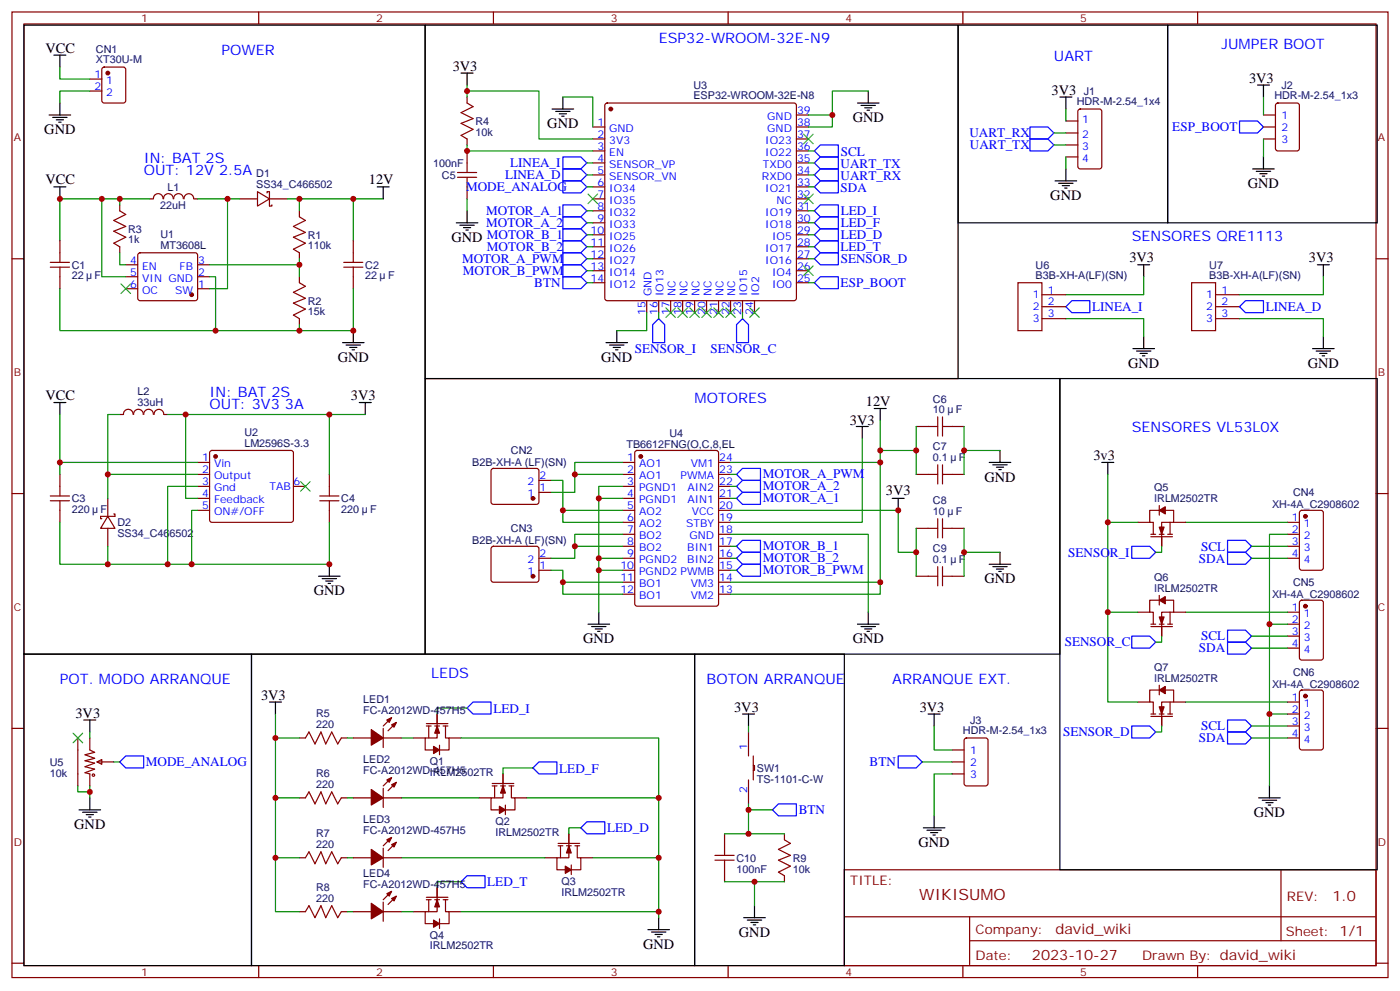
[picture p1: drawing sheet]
<svg xmlns="http://www.w3.org/2000/svg" width="412mm" height="292mm" viewBox="0 0 412 292" stroke-linecap="round" stroke-linejoin="round" font-family="sans-serif">
<g fill="none" stroke="#870000" stroke-width=".35">
<path d="M3.5 3.5h405.4v284.4h-405.4zM7.1 7.1h398.2v277.2h-398.2zM30.2 20l.5-.2h5.6l.7 .4v9.4l-.4 .7h-5.9l-.7-.4v-9.4zM76.2 3.5v3.6M145.3 3.5v3.6M214.5 3.5v3.6M283.6 3.5v3.6M352.8 3.5v3.6M26.5 23.3h3.5M26.5 26.8h3.5M137.6 28.6v1.7l1.7 1.1-3.5 1.8 3.5 1.7-3.5 1.4 3.5 1.8-3.5 1.8 1.8 1v1.8M174.6 37.4h3.6"/>
<path d="M178.4 30.5l.5-.2h55l.5 .2 .2 .5v56.8l-.2 .5-.5 .2h-55l-.5-.2-.2-.5v-56.8zM234.6 37.4h3.5M234.6 33.9h3.5M314 35.6h3.5M314 39.2h3.5M317.7 32.3l.5-.2h5.6l.7 .4 .1 16.5-.5 .7h-5.9l-.6-.4-.1-16.5zM372.2 37.4h3.5M372.2 33.9h3.5M375.9 30.5l.5-.2h5.7l.6 .5 .1 12.9-.5 .7h-5.9l-.6-.4-.1-13zM44.1 58.6h1.1M45.2 58.5a1.41 1.41 0 0 1 1.4-1.5 1.41 1.41 0 0 1 1.4 1.5M48.2 58.5a1.41 1.41 0 0 1 1.4-1.5 1.41 1.41 0 0 1 1.4 1.5"/>
<path d="M51.2 58.5a1.41 1.41 0 0 1 1.4-1.5 1.41 1.41 0 0 1 1.4 1.5M54.2 58.5a1.41 1.41 0 0 1 1.4-1.5 1.41 1.41 0 0 1 1.4 1.5M57.1 58.6h1.1M70.6 58.6h5.2M75.8 56.4l3.6 2.2-3.6 2.1zM78.7 56.8v-.4h.7v4.3h.7v-.4M79.4 58.6h5.3M134.8 52.2h5.6M134.8 50.8h5.6M137.6 44.4v6.4M137.6 52.2v6.4M174.6 58.6h3.6"/>
<path d="M174.6 40.9h3.6M174.6 44.4h3.6M174.6 48h3.6M174.6 51.5h3.6M174.6 55h3.6M234.6 58.6h3.5M234.6 40.9h3.5M234.6 44.4h3.5M234.6 48h3.5M234.6 51.5h3.5M234.6 55h3.5M314 42.7h3.5"/>
<path d="M314 46.2h3.5M372.2 40.9h3.5M3.5 76.2h3.6M14.8 78.7h5.7M14.8 77.3h5.7M17.6 70.9v6.4M17.6 78.7v6.3M35.3 60.3v1.8l1.7 1-3.5 1.8 3.5 1.8-3.5 1.4 3.5 1.7-3.5 1.8 1.8 1.1v1.7M37 78h3.6M40.8 74.6l.5-.2h16.2l.5 .2 .2 .5v12.7l-.2 .5-.5 .2h-16.2l-.5-.2-.2-.5v-12.7zM58.2 78h3.5M88.2 62.1v1.8l1.8 1-3.6 1.8 3.6 1.7-3.6 1.4 3.6 1.8-3.6 1.8 1.8 1v1.8"/>
<path d="M101.2 78.7h5.7M101.2 77.3h5.7M104.1 70.9v6.4M104.1 78.7v6.3M174.6 76.2h3.6M174.6 62.1h3.6M174.6 65.6h3.6M174.6 69.1h3.6M174.6 72.7h3.6M174.6 79.7h3.6M234.6 76.2h3.5M234.6 62.1h3.5"/>
<path d="M234.6 65.6h3.5M234.6 69.1h3.5M234.6 72.7h3.5M234.6 79.7h3.5M405.3 76.2h3.6M37 85h3.6M37 81.5h3.6M58.2 85h3.5M58.2 81.5h3.5M88.2 81.5v1.8l1.8 1-3.6 1.8 3.6 1.7-3.6 1.5 3.6 1.7-3.6 1.8 1.8 1v1.8M174.6 83.3h3.6M190.5 88.5v3.6"/>
<path d="M194 88.5v3.6M197.6 88.5v3.6M201.1 88.5v3.6M204.6 88.5v3.6M208.1 88.5v3.6M211.7 88.5v3.6M215.2 88.5v3.6M218.7 88.5v3.6M222.2 88.5v3.6M234.6 83.3h3.5M299.9 83.3h7v14.1h-7zM306.9 86.8h7.1"/>
<path d="M306.9 90.3h7.1M306.9 93.8h7.1M351 83.3h7.1v14.1h-7.1zM358.1 86.8h7M358.1 90.3h7M358.1 93.8h7M17.6 139.7v6.3M35.3 122.1h1M36.4 122a1.41 1.41 0 0 1 1.4-1.5 1.41 1.41 0 0 1 1.4 1.5M39.4 122a1.41 1.41 0 0 1 1.4-1.5 1.41 1.41 0 0 1 1.4 1.5M42.4 122a1.41 1.41 0 0 1 1.4-1.5 1.41 1.41 0 0 1 1.4 1.5M45.4 122a1.41 1.41 0 0 1 1.4-1.5 1.41 1.41 0 0 1 1.4 1.5"/>
<path d="M48.3 122.1h1.1M58.2 139.7h3.5M58.2 136.2h3.5M62 132.9l.4-.3h23.3l.5 .3 .2 .4v19.8l-.2 .5-.5 .2h-23.3l-.5-.2-.2-.5v-19.8zM97 139.7v6.3M144.9 138.1l.4-.2h12.7l.5 .2 .2 .5v9.5l-.7 .4h-12.9l-.5-.7v-9.2zM183.4 139.7h3.6M183.4 136.2h3.6M187.2 132.9l.5-.3h23.3l.6 .5 .1 44.7-.5 .7h-23.5l-.7-.5v-44.7zM211.7 139.7h3.5M211.7 136.2h3.5M269.9 139.7h6.3"/>
<path d="M269.9 125.6h6.3M276.2 122.8v5.6M276.2 136.9v5.6M277.6 139.7h6.4M277.6 122.8v5.6M277.6 136.9v5.6M277.6 125.6h6.4M3.5 145.3h3.6M14.8 147.5h5.7M14.8 146h5.7M17.6 147.5v6.3M31.7 152l2.2 3.6h-4.3z"/>
<path d="M31.7 146.8v5.2M31.7 155.6v5.3M33.5 151.3h.4v.7h-4.3v.8h.4M58.2 143.2h3.5M58.2 150.3h3.5M58.2 146.8h3.5M86.4 143.2h3.6M94.2 147.5h5.6M94.2 146h5.6M97 147.5v6.3M158.7 145h3.6M158.7 141.5h3.6"/>
<path d="M183.4 143.2h3.6M183.4 150.3h3.6M183.4 146.8h3.6M183.4 153.8h3.6M183.4 157.3h3.6M211.7 143.2h3.5M211.7 150.3h3.5M211.7 146.8h3.5M211.7 153.8h3.5M211.7 157.3h3.5M269.9 155.6h6.3M276.2 152.8v5.6"/>
<path d="M277.6 152.8v5.6M277.6 155.6h6.4M335.1 153.8h3.6M339 157.3h1.4M339 158h6.4M341.5 150.3h-2.8v3.5h1v3.5M341.5 148.9v2.8M341.5 157.3h1.4M343.3 150.3h2.4v3.5h-3.5v7.1M344 157.3h1.4M344.7 153.8v3.5M345.7 153.8h3.5"/>
<path d="M379.2 153.8h3.6M379.2 157.3h3.6M383 150.5l.5-.2h5.6l.7 .4v16.5l-.4 .7h-5.9l-.7-.4v-16.5zM405.3 145.3h3.6M144.9 161.1l.4-.2h12.7l.5 .2 .2 .5v9.4l-.7 .4h-12.9l-.5-.7v-9.1zM158.7 164.4h3.6M158.7 167.9h3.6M183.4 160.9h3.6M183.4 164.4h3.6M183.4 167.9h3.6M183.4 171.4h3.6M183.4 175h3.6"/>
<path d="M211.7 160.9h3.5M211.7 164.4h3.5M211.7 167.9h3.5M211.7 171.4h3.5M211.7 175h3.5M269.9 169.7h6.3M276.2 166.9v5.6M277.6 166.9v5.6M277.6 169.7h6.4M341.5 176.7h-2.8v3.6h1v3.5M341.5 175.3v2.9M343.3 176.7h2.4v3.6h-3.5v7"/>
<path d="M379.2 160.9h3.6M379.2 164.4h3.6M383 176.9l.5-.2h5.6l.7 .5v16.5l-.4 .6-5.9 .1-.7-.5v-16.5zM335.1 180.3h3.6M339 183.8h1.4M339 184.5h6.4M341.5 183.8h1.4M344 183.8h1.4M344.7 180.3v3.5M345.7 180.3h3.5M379.2 180.3h3.6M379.2 183.8h3.6"/>
<path d="M379.2 187.3h3.6M379.2 190.9h3.6M3.5 214.5h3.6M22.9 217.3v14.1M26.5 217.3v3.5l1.4 .7-2.9 .8 2.9 1-2.9 .7 2.9 .7-2.9 1.1 2.9 .7-2.9 1 1.5 .4v3.5M88.2 217.3h1.8l1-1.8 1.8 3.6 1.7-3.6 1.5 3.6 1.7-3.6 1.8 3.6 1-1.8h1.8M104.1 217.3h5.3M112.9 217.3h5.3M121.7 217.3h3.5M125.6 213.8h1.4M125.6 213.1h6.3M126.3 213.8v3.5"/>
<path d="M128.1 213.8h1.4M128.8 210.3v7h-3.6v3.5h2.5M129.5 219.4v2.9M130.5 213.8h1.4M131.2 213.8v3.5h1.1v3.5h-2.8M132.3 217.3h3.5M220.5 215.5v7.1M284.2 217.5l.5-.2h5.6l.7 .4v13l-.4 .7h-5.9l-.7-.4v-13zM335.1 206.7h3.6M339 210.3h1.4M339 211h6.4M341.5 203.2h-2.8v3.5h1v3.6"/>
<path d="M341.5 201.8v2.8M341.5 210.3h1.4M343.3 203.2h2.4v3.5h-3.5v7.1M344 210.3h1.4M344.7 206.7v3.6M345.7 206.7h3.5M379.2 206.7h3.6M379.2 210.3h3.6M379.2 213.8h3.6M379.2 217.3h3.6M383 203.4l.5-.2h5.6l.7 .4v16.5l-.4 .7h-5.9l-.7-.4v-16.5zM405.3 214.5h3.6"/>
<path d="M28.6 224.4l1.4-.7v1.4zM28.6 224.4h4.9M88.2 235h1.8l1-1.8 1.8 3.5 1.7-3.5 1.5 3.5 1.7-3.5 1.8 3.5 1-1.7h1.8M104.1 235h5.3M112.9 235h5.3M141.1 235h3.5M145 230.7h6.3M145 231.4h1.4M145.7 231.4v3.6M147.5 231.4h1.4M148.2 227.9v7.1h-3.6v3.5h2.5M148.9 237.1v2.8"/>
<path d="M149.9 231.4h1.4M150.6 231.4v3.6h1.1v3.5h-2.8M151.7 235h3.5M220.5 229.7v7M221.9 225.4h.3v1.4h-.3M221.9 222.6v7.1M280.5 224.4h3.5M280.5 227.9h3.5M280.5 220.8h3.5M88.2 252.6h1.8l1-1.8 1.8 3.6 1.7-3.6 1.5 3.6 1.7-3.6 1.8 3.6 1-1.8h1.8M104.1 252.6h5.3M112.9 252.6h5.3"/>
<path d="M160.5 252.6h3.5M164.4 248.4h6.3M164.4 249.1h1.4M165.1 249.1v3.5M166.9 249.1h1.4M167.6 245.5v7.1h-3.6v3.5h2.5M168.3 254.7v2.8M169.3 249.1h1.4M170 249.1v3.5h1.1v3.5h-2.8M171.1 252.6h3.5M210.6 253.3h5.7M210.6 251.9h5.7"/>
<path d="M213.4 245.5v6.4M213.4 253.3v6.3M231.1 245.5v1.8l1.7 1.1-3.5 1.7 3.5 1.8-3.5 1.4 3.5 1.8-3.5 1.7 1.8 1.1v1.7M248.7 256.1h156.6v28.2h-156.6zM377.3 256.1v20.9M88.2 268.5h1.8l1-1.8 1.8 3.5 1.7-3.5 1.5 3.5 1.7-3.5 1.8 3.5 1-1.7h1.8M104.1 268.5h5.3M112.9 268.5h5.3M121.7 268.5h3.5M125.6 264.2h6.3M125.6 264.9h1.4M126.3 264.9v3.6"/>
<path d="M128.1 264.9h1.4M128.8 261.4v7.1h-3.6v3.5h2.5M129.5 270.6v2.8M130.5 264.9h1.4M131.2 264.9v3.6h1.1v3.5h-2.8M132.3 268.5h3.5M248.7 270h156.5M285.6 277h119.6M285.6 270v14.1M3.5 283.6h3.6M76.2 284.3v3.6M145.3 284.3v3.6"/>
<path d="M214.5 284.3v3.6M283.6 284.3v3.6M352.8 284.3v3.6M405.3 283.6h3.6"/>
<circle cx="27.5" cy="228.2" r=".35"/>
</g>
<g fill="#870000" stroke="#870000" stroke-width=".35">
<path d="M128.8 213.8l.7 2.1h-1.4z"/>
<path d="M127.7 219.8l1.8 1-1.8 1.1z"/>
<path d="M148.2 231.4l.7 2.1h-1.4z"/>
<path d="M147.1 237.4l1.8 1.1-1.8 1z"/>
<path d="M167.6 249.1l.7 2.1h-1.4z"/>
<path d="M166.5 255.1l1.8 1-1.8 1.1z"/>
<path d="M128.8 264.9l.7 2.2h-1.4z"/>
<path d="M127.7 270.9l1.8 1.1-1.8 1.1z"/>
<path d="M109.4 214.8l3.5 2.5-3.5 2.1z"/>
<path d="M112.9 214.5v5.6z"/>
<path d="M114.3 212.4l-1.4 1.4z"/>
<path d="M114.3 215.2l1.4-1.4z"/>
<path d="M113.9 212l1.5-.7-.7 1.4z"/>
<path d="M115.4 213.4l1.4-.7-.7 1.4z"/>
<path d="M109.4 232.5l3.5 2.5-3.5 2.1z"/>
<path d="M112.9 232.1v5.7z"/>
<path d="M112.9 231.4l1.4-1.4z"/>
<path d="M114.3 232.8l1.4-1.4z"/>
<path d="M113.9 229.7l1.5-.7-.7 1.4z"/>
<path d="M115.4 231.1l1.4-.7-.7 1.4z"/>
<path d="M109.4 250.1l3.5 2.5-3.5 2.1z"/>
<path d="M112.9 249.8v5.6z"/>
<path d="M112.9 249.1l1.4-1.4z"/>
<path d="M114.3 250.5l1.4-1.4z"/>
<path d="M113.9 247.3l1.5-.7-.7 1.4z"/>
<path d="M115.4 248.7l1.4-.7-.7 1.4z"/>
<path d="M109.4 266l3.5 2.5-3.5 2.1z"/>
<path d="M112.9 265.6v5.7z"/>
<path d="M112.9 264.9l1.4-1.4z"/>
<path d="M114.3 266.3l1.4-1.4z"/>
<path d="M113.9 263.2l1.5-.7-.7 1.4z"/>
<path d="M115.4 264.6l1.4-.7-.7 1.4z"/>
<path d="M341.5 155.2h1.4l-.7 2.1z"/>
<path d="M341.5 150.3l1.8-1.1v2.1z"/>
<path d="M341.5 181.7h1.4l-.7 2.1z"/>
<path d="M341.5 176.7l1.8-1v2.1z"/>
<path d="M341.5 208.1h1.4l-.7 2.2z"/>
<path d="M341.5 203.2l1.8-1.1v2.2z"/>
<circle cx="56.4" cy="86.8" r=".53"/>
<circle cx="31.7" cy="21.5" r=".53"/>
<circle cx="63.5" cy="134.4" r=".53"/>
<circle cx="179.9" cy="32.1" r=".53"/>
<circle cx="188.7" cy="134.4" r=".53"/>
<circle cx="157" cy="169.7" r=".53"/>
<circle cx="384.5" cy="152" r=".53"/>
<circle cx="384.5" cy="178.5" r=".53"/>
<circle cx="384.5" cy="205" r=".53"/>
<circle cx="157" cy="146.8" r=".53"/>
</g>
<g fill="none" stroke="#000" stroke-width=".35">
<path d="M7.1 7.4h118.1v185.2h-118.1zM15.9 16.2h3.5M17.6 16.2v3.6M125.2 7.4h157v104.1h-157zM282.2 7.4h61.8v58.2h-61.8zM344 7.4h61.7v58.2h-61.7zM14.5 33.9h6.3M15.5 34.6h4.3M16.6 35.3h2.1M17.3 36h.7M17.6 30.3v3.6M135.8 21.5h3.5"/>
<path d="M137.6 21.5v3.5M162.6 32.1h6.4M163.7 32.8h4.2M164.7 33.5h2.2M165.5 34.2h.7M165.8 28.6v3.5M252.6 30.3h6.3M253.6 31h4.3M254.7 31.8h2.1M255.4 32.5h.7M255.8 26.8v3.5M312.2 28.6h3.5"/>
<path d="M314 28.6v3.5M370.4 25h3.5M372.2 25v3.6M15.9 55h3.5M17.6 55v3.6M111.1 55h3.6M112.9 55v3.6M310.8 53.3h6.3M311.9 54h4.2M312.9 54.7h2.1M313.6 55.4h.7M314 49.7v3.6"/>
<path d="M369 49.7h6.4M370.1 50.4h4.2M371.1 51.2h2.1M371.8 51.9h.7M372.2 46.2v3.5M134.4 65.6h6.4M135.5 66.3h4.2M136.5 67h2.1M137.2 67.7h.7M137.6 62.1v3.5M335.1 78h3.6M336.9 78v3.5"/>
<path d="M388.1 78h3.5M389.8 78v3.5M104.1 97.4v3.5M181.7 97.4v3.5M336.9 99.1v3.6M389.8 99.1v3.6M15.9 118.5h3.5M17.6 118.5v3.6M100.9 100.9h6.3M102 101.6h4.2M103 102.3h2.1M103.7 103h.7"/>
<path d="M105.8 118.5h3.6M107.6 118.5v3.6M125.2 111.5h187v81.1h-187zM178.5 100.9h6.4M179.6 101.6h4.2M180.6 102.3h2.1M181.3 103h.7M312.2 111.5h93.5v144.6h-93.5zM333.7 102.7h6.4M334.8 103.4h4.2M335.8 104.1h2.2M336.5 104.8h.8"/>
<path d="M386.6 102.7h6.4M387.7 103.4h4.2M388.8 104.1h2.1M389.5 104.8h.7M252.2 125.6h3.6M254 125.6v3.5M257.5 120.3h3.6M259.3 120.3v3.5M291.4 136.2h6.3M292.5 136.9h4.2M293.5 137.6h2.1M294.2 138.3h.7"/>
<path d="M294.6 132.6v3.6M324.6 136.2h3.5M326.3 136.2v3.5M262.8 146.8h3.5M264.6 146.8v3.5M93.8 169.7h6.4M94.9 170.4h4.2M96 171.1h2.1M96.7 171.8h.7M97 166.2v3.5M291.4 166.2h6.3M292.5 166.9h4.2"/>
<path d="M293.5 167.6h2.1M294.2 168.3h.7M294.6 162.6v3.6M7.1 192.6h67v91.7h-67zM74.1 192.6h130.5v91.7h-130.5zM173.2 183.8h6.4M174.3 184.5h4.2M175.3 185.2h2.1M176 185.9h.7M176.4 180.3v3.5M204.6 192.6h44.1v91.7h-44.1zM252.6 183.8h6.3"/>
<path d="M253.6 184.5h4.3M254.7 185.2h2.1M255.4 185.9h.7M255.8 180.3v3.5M24.7 212h3.5M26.5 212v3.5M79.4 206.7h3.5M81.1 206.7v3.6M218.7 210.3h3.5M220.5 210.3v3.5M273.4 210.3h3.5M275.2 210.3v3.5"/>
<path d="M23.3 238.5h6.3M24.3 239.2h4.3M25.4 239.9h2.1M26.5 235v3.5M370.8 235h6.3M371.8 235.7h4.3M372.9 236.4h2.1M373.6 237.1h.7M373.9 231.4v3.6M26.1 240.6h.7M272 243.8h6.3M273 244.5h4.3"/>
<path d="M274.1 245.2h2.1M274.8 245.9h.7M275.2 240.2v3.6M190.9 273.8h6.3M191.9 274.5h4.2M193 275.2h2.1M193.7 275.9h.7M194 270.2v3.6M219.1 270.2h6.3M220.1 270.9h4.3M221.2 271.6h2.1M221.9 272.3h.7"/>
<path d="M222.2 266.7v3.5"/>
</g>
<g fill="none" stroke="#008700" stroke-width=".35">
<path d="M17.6 19.8v3.5h8.9M26.5 26.8h-8.9v3.5M137.6 26.8h21.1v14.1h15.9M137.6 25v3.6M165.8 28.6h8.8v8.8M245.2 33.9v3.5h-7.1M255.8 26.8h-10.6v7.1h-7.1M310.4 39.2h3.6M314 32.1v3.5M372.2 28.6v5.3M30 58.6v22.9h7M35.3 58.6v1.7"/>
<path d="M44.1 58.6h-26.5v12.3M58.2 58.6h12.4M67 58.6v26.4h-5.3M84.7 58.6h28.2M88.2 58.6v3.5M104.1 58.6v12.3M137.6 42.7v1.7h37M137.6 58.6v3.5M172.9 48h1.7M172.9 51.5h1.7M172.9 55h1.7M238.1 44.4h1.8"/>
<path d="M238.1 48h1.8M238.1 51.5h1.8M238.1 55h1.8M310.4 42.7h3.6M314 46.2v3.5M372.2 40.9v5.3M35.3 74.4v3.6h1.7M61.7 78h26.5M88.2 76.2v5.3M172.9 62.1h1.7M172.9 65.6h1.7M172.9 69.1h1.7"/>
<path d="M172.9 72.7h1.7M172.9 76.2h1.7M172.9 79.7h1.7M238.1 62.1h1.8M238.1 65.6h1.8M238.1 69.1h1.8M238.1 72.7h1.8M238.1 76.2h1.8M17.6 85v12.4h86.5v-12.4M61.7 81.5h1.8v15.9M88.2 95.6v1.8M172.9 83.3h1.7"/>
<path d="M190.5 92.1v5.3h-8.8M194 92.1v1.7M218.7 92.1v1.7M238.1 83.3h1.8M314 93.8h22.9v5.3M336.9 81.5v5.3h-22.9M365.1 93.8h24.7v5.3M389.8 81.5v5.3h-24.7M17.6 122.1v17.6M17.6 136.2h40.6M35.3 122.1h-3.6v17.6M49.4 122.1h58.2"/>
<path d="M54.7 122.1v24.7h3.5M58.2 139.7h-26.5v7.1M97 122.1v17.6M169.3 139.7h14.1M183.4 136.2h-14.1v8.8h-7M215.2 136.2h44.1M215.2 139.7h1.8M254 129.1v24.7h-38.8M259.3 123.8v51.2h-44.1M259.3 132.6h10.6M269.9 125.6v14.1M284 125.6v14.1"/>
<path d="M284 132.6h10.6M326.3 139.7v67h8.8M17.6 153.8v12.4h79.4v-12.4M58.2 150.3h-1.8v15.9M58.2 143.2h-8.8v23M162.3 141.5h3.5v12.3h17.6M165.8 150.3h17.6M176.4 146.8h7M183.4 143.2h-7v37.1M183.4 157.3h-14.1v7.1h-7M215.2 157.3h40.6v23M215.2 150.3h49.4v12.3h5.3"/>
<path d="M215.2 146.8h1.8M215.2 143.2h1.8M269.9 155.6v14.1M284 155.6v14.1M326.3 153.8h8.8M349.2 153.8h30M379.2 157.3h-5.3v74.1M31.7 160.9v5.3M162.3 167.9h3.5v7.1h17.6M165.8 171.4h17.6M169.3 160.9h14.1M176.4 167.9h7"/>
<path d="M176.4 164.4h7M215.2 167.9h1.8M215.2 164.4h1.8M215.2 171.4h44.1M215.2 160.9h1.8M284 162.6h10.6M342.2 160.9v1.7h-1.8M368.7 164.4h10.5M368.7 160.9h10.5M326.3 180.3h8.8M342.2 187.3v1.8h-1.8M349.2 180.3h30"/>
<path d="M368.7 187.3h10.5M368.7 190.9h10.5M373.9 183.8h5.3M26.5 215.5v1.8M81.1 210.3v42.3h7.1M81.1 217.3h7.1M102.3 217.3h1.8M118.2 217.3h3.5M135.8 217.3h58.2v52.9M137.6 208.5h-8.8v1.8M220.5 213.8v1.7M275.2 213.8v7h5.3"/>
<path d="M342.2 213.8v1.7h-1.8M349.2 206.7h30M368.7 217.3h10.5M368.7 213.8h10.5M373.9 210.3h5.3M22.9 231.4v1.8h3.6M26.5 231.4v3.6M33.5 224.4h1.8M81.1 235h7.1M102.3 235h1.8M118.2 235h22.9M155.2 235h38.8"/>
<path d="M157 226.1h-8.8v1.8M220.5 236.7v8.8h-7.1M220.5 238.5h7M271.6 224.4h8.9M280.5 227.9h-5.3v12.3M81.1 252.6v15.9h7.1M102.3 252.6h1.8M118.2 252.6h42.3M135.8 259.6h-7v1.8M171.1 243.8h-3.5v1.7M174.6 252.6h19.4M213.4 259.6h8.8"/>
<path d="M220.5 245.5h10.6M231.1 259.6h-8.9v7.1M102.3 268.5h1.8M118.2 268.5h3.5M135.8 268.5h58.2"/>
</g>
<g fill="none" stroke="#3c3" stroke-width=".35">
<path d="M236.7 39.5l2.8 2.8M239.5 39.5l-2.8 2.8M173.2 57.1l2.8 2.9M176 57.1l-2.8 2.9M236.7 57.1l2.8 2.9M239.5 57.1l-2.8 2.9M236.7 78.3l2.8 2.8M239.5 78.3l-2.8 2.8M35.6 83.6l2.9 2.8M38.5 83.6l-2.9 2.8M196.1 90.7l2.9 2.8M199 90.7l-2.9 2.8"/>
<path d="M199.7 90.7l2.8 2.8M202.5 90.7l-2.8 2.8M203.2 90.7l2.8 2.8M206 90.7l-2.8 2.8M206.7 90.7l2.8 2.8M209.5 90.7l-2.8 2.8M210.3 90.7l2.8 2.8M213.1 90.7l-2.8 2.8M213.8 90.7l2.8 2.8M216.6 90.7l-2.8 2.8M220.8 90.7l2.9 2.8M223.7 90.7l-2.9 2.8"/>
<path d="M88.5 141.8l2.9 2.8M91.4 141.8l-2.9 2.8M21.5 215.9l2.8 2.8M24.3 215.9l-2.8 2.8"/>
</g>
<g fill="none" stroke="#00f" stroke-width=".35">
<path d="M303.4 37.4h5.3l1.7 1.8-1.7 1.7h-5.3zM365.1 35.6h5.3l1.8 1.8-1.8 1.8h-5.3zM165.8 46.2h5.3l1.8 1.8-1.8 1.7h-5.3zM165.8 49.7h5.3l1.8 1.8-1.8 1.8h-5.3zM165.8 53.3h5.3l1.8 1.7-1.8 1.8h-5.3zM239.9 48l1.8-1.8h5.2v3.5h-5.2zM239.9 51.5l1.8-1.8h5.2v3.6h-5.2zM239.9 55l1.8-1.7h5.2v3.5h-5.2zM239.9 44.4l1.8-1.7h5.2v3.5h-5.2zM303.4 40.9h5.3l1.7 1.8-1.7 1.7h-5.3zM165.8 60.3h5.3l1.8 1.8-1.8 1.8h-5.3zM165.8 63.9h5.3l1.8 1.7-1.8 1.8h-5.3z"/>
<path d="M165.8 67.4h5.3l1.8 1.7-1.8 1.8h-5.3zM165.8 70.9h5.3l1.8 1.8-1.8 1.7h-5.3zM165.8 74.4h5.3l1.8 1.8-1.8 1.8h-5.3zM165.8 78h5.3l1.8 1.7-1.8 1.8h-5.3zM239.9 62.1l1.8-1.8h5.2v3.6h-5.2zM239.9 65.6l1.8-1.7h5.2v3.5h-5.2zM239.9 69.1l1.8-1.7h5.2v3.5h-5.2zM239.9 76.2l1.8-1.8h5.2v3.6h-5.2zM241.7 70.9h5.2v3.5h-5.2l-1.8-1.7zM165.8 81.5h5.3l1.8 1.8-1.8 1.7h-5.3zM192.3 95.6l1.7-1.8 1.8 1.8v5.3h-3.5zM218.7 93.8l1.8 1.8v5.3h-3.5v-5.3z"/>
<path d="M239.9 83.3l1.8-1.8h5.2v3.5h-5.2zM314 90.3l1.7-1.8h5.3v3.6h-5.3zM365.1 90.3l1.8-1.8h5.3v3.6h-5.3zM217 139.7l1.7-1.8h5.3v3.6h-5.3zM217 143.2l1.7-1.7h5.3v3.5h-5.3zM217 146.8l1.7-1.8h5.3v3.5h-5.3zM361.6 159.1h5.3l1.8 1.8-1.8 1.7h-5.3zM217 167.9l1.7-1.7h5.3v3.5h-5.3zM217 160.9l1.7-1.8h5.3v3.5h-5.3zM217 164.4l1.7-1.8h5.3v3.6h-5.3zM333.4 160.9h5.3l1.7 1.7-1.7 1.8h-5.3zM361.6 162.6h5.3l1.8 1.8-1.8 1.8h-5.3z"/>
<path d="M333.4 187.3h5.3l1.7 1.8-1.7 1.8h-5.3zM361.6 189.1h5.3l1.8 1.8-1.8 1.7h-5.3zM361.6 185.6h5.3l1.8 1.7-1.8 1.8h-5.3zM137.6 208.5l1.7-1.8h5.3v3.6h-5.3zM333.4 213.8h5.3l1.7 1.7-1.7 1.8h-5.3zM361.6 215.5h5.3l1.8 1.8-1.8 1.8h-5.3zM361.6 212h5.3l1.8 1.8-1.8 1.7h-5.3zM35.3 224.4l1.7-1.8h5.3v3.5h-5.3zM157 226.1l1.7-1.7h5.3v3.5h-5.3zM227.5 238.5l1.8-1.8h5.3v3.5h-5.3zM264.6 222.6h5.3l1.7 1.8-1.7 1.7h-5.3zM137.6 257.9h5.3v3.5h-5.3l-1.8-1.8z"/>
<path d="M171.1 243.8l1.8-1.8h5.3v3.5h-5.3z"/>
</g>
<g fill="#c00">
<circle cx="17.6" cy="58.6" r=".88"/>
<circle cx="88.2" cy="58.6" r=".88"/>
<circle cx="104.1" cy="58.6" r=".88"/>
<circle cx="67" cy="58.6" r=".88"/>
<circle cx="35.3" cy="58.6" r=".88"/>
<circle cx="30" cy="58.6" r=".88"/>
<circle cx="63.5" cy="97.4" r=".88"/>
<circle cx="88.2" cy="78" r=".88"/>
<circle cx="88.2" cy="97.4" r=".88"/>
<circle cx="56.4" cy="166.2" r=".88"/>
<circle cx="49.4" cy="166.2" r=".88"/>
<circle cx="31.8" cy="166.2" r=".88"/>
<circle cx="31.8" cy="139.7" r=".88"/>
<circle cx="104.1" cy="97.4" r=".88"/>
<circle cx="17.6" cy="136.2" r=".88"/>
<circle cx="97" cy="166.2" r=".88"/>
<circle cx="54.7" cy="122.1" r=".88"/>
<circle cx="97" cy="122.1" r=".88"/>
<circle cx="137.6" cy="44.4" r=".88"/>
<circle cx="137.6" cy="26.8" r=".88"/>
<circle cx="245.2" cy="33.9" r=".88"/>
<circle cx="176.4" cy="167.9" r=".88"/>
<circle cx="176.4" cy="164.4" r=".88"/>
<circle cx="176.4" cy="146.8" r=".88"/>
<circle cx="259.3" cy="171.4" r=".88"/>
<circle cx="259.3" cy="136.2" r=".88"/>
<circle cx="259.3" cy="132.6" r=".88"/>
<circle cx="269.9" cy="132.6" r=".88"/>
<circle cx="284" cy="132.6" r=".88"/>
<circle cx="284" cy="162.6" r=".88"/>
<circle cx="269.9" cy="162.6" r=".88"/>
<circle cx="264.6" cy="150.3" r=".88"/>
<circle cx="169.3" cy="139.7" r=".88"/>
<circle cx="169.3" cy="160.9" r=".88"/>
<circle cx="165.8" cy="171.4" r=".88"/>
<circle cx="373.9" cy="183.8" r=".88"/>
<circle cx="373.9" cy="210.3" r=".88"/>
<circle cx="26.5" cy="233.2" r=".88"/>
<circle cx="81.1" cy="234.9" r=".88"/>
<circle cx="81.1" cy="217.3" r=".88"/>
<circle cx="81.1" cy="252.6" r=".88"/>
<circle cx="194" cy="268.5" r=".88"/>
<circle cx="194" cy="234.9" r=".88"/>
<circle cx="194" cy="252.6" r=".88"/>
<circle cx="220.5" cy="245.5" r=".88"/>
<circle cx="222.3" cy="259.6" r=".88"/>
<circle cx="220.5" cy="238.5" r=".88"/>
<circle cx="165.8" cy="150.3" r=".88"/>
<circle cx="326.3" cy="180.3" r=".88"/>
<circle cx="326.3" cy="153.8" r=".88"/>
</g>
<text font-size="4.6" fill="#800" x="270.8" y="265.1">WIKISUMO</text>
<g font-size="4.2">
<text x="13.4" y="15.5">VCC</text>
<text x="133.3" y="20.8">3V3</text>
<text x="309.7" y="27.9">3V3</text>
<text x="367.9" y="24.3">3V3</text>
<text x="251.2" y="36">GND</text>
<text x="13.1" y="39.5">GND</text>
<text x="161.2" y="37.7">GND</text>
<text x="13.4" y="54.3">VCC</text>
<text x="108.7" y="54.3">12V</text>
<text x="309.4" y="58.9">GND</text>
<text x="367.6" y="55.4">GND</text>
<text x="133" y="71.3">GND MOTOR_B_1</text>
<text x="332.7" y="77.3">3V3</text>
<text x="385.6" y="77.3">3V3</text>
<text x="99.5" y="106.5">GND</text>
<text x="177.1" y="106.5">GND</text>
<text x="332.3" y="108.3">GND</text>
<text x="385.2" y="108.3">GND</text>
<text x="13.4" y="117.8">VCC</text>
<text x="103.4" y="117.8">3V3</text>
<text x="255.1" y="119.6">12V</text>
<text x="250.4" y="125.2">3V3</text>
<text x="322.1" y="135.5">3v3</text>
<text x="290" y="141.8">GND</text>
<text x="260.9" y="145.7">3V3</text>
<text x="290" y="171.8">GND</text>
<text x="92.4" y="175.3">GND</text>
<text x="171.8" y="189.4">GND</text>
<text x="251.2" y="189.4">GND</text>
<text x="76.9" y="206">3V3</text>
<text x="216.3" y="209.6">3V3</text>
<text x="270.9" y="209.6">3V3</text>
<text x="22.2" y="211.3">3V3</text>
<text x="21.9" y="244.1">GND</text>
<text x="369.4" y="240.6">GND</text>
<text x="270.6" y="249.4">GND</text>
<text x="217.7" y="275.9">GND</text>
<text x="189.4" y="279.4">GND</text>
</g>
<g font-size="4.2" fill="#00f">
<text x="65.3" y="16.2">POWER</text>
<text x="194" y="12.7">ESP32-WROOM-32E-N9</text>
<text x="310.4" y="18">UART</text>
<text x="359.8" y="14.5">JUMPER BOOT</text>
<text x="42.3" y="48">IN: BAT 2S</text>
<text x="42.3" y="51.5">OUT: 12V 2.5A</text>
<text x="333.4" y="70.9">SENSORES QRE1113</text>
<text x="61.7" y="116.8">IN: BAT 2S</text>
<text x="204.6" y="118.5">MOTORES</text>
<text x="61.7" y="120.3">OUT: 3V3 3A</text>
<text x="333.4" y="127.4">SENSORES VL53L0X</text>
<text x="17.6" y="201.4">POT. MODO ARRANQUE</text>
<text x="127" y="199.7">LEDS</text>
<text x="208.1" y="201.4">BOTON ARRANQUE</text>
<text x="262.8" y="201.4">ARRANQUE EXT.</text>
</g>
<g font-size="4.2" fill="#800">
<text x="392.5" y="265.4">1.0</text>
<text x="310.9" y="274.9">david_wiki</text>
<text x="304" y="282.7">2023-10-27</text>
</g>
<g font-size="3.9" fill="#00f">
<text x="285.6" y="40.4">UART_RX</text>
<text x="345.3" y="38.7">ESP_BOOT</text>
<text x="247.6" y="45.8">SCL</text>
<text x="285.7" y="43.8">UART_TX</text>
<text x="148.8" y="52.8">LINEA_D</text>
<text x="150.3" y="49.2">LINEA_I</text>
<text x="247.6" y="52.9">UART_RX</text>
<text x="247.6" y="49.3">UART_TX</text>
<text x="137.3" y="56.3">MODE_ANALOG</text>
<text x="247.6" y="56.4">SDA</text>
<text x="143.2" y="63.3">MOTOR_A_1</text>
<text x="247.6" y="63.4">LED_I</text>
<text x="143.2" y="66.9">MOTOR_A_2</text>
<text x="247.6" y="67">LED_F</text>
<text x="247.6" y="70.5">LED_D</text>
<text x="136.1" y="77.5">MOTOR_A_PWM</text>
<text x="143.4" y="73.9">MOTOR_B_2</text>
<text x="247.6" y="74">LED_T</text>
<text x="247.6" y="77.6">SENSOR_D</text>
<text x="136.3" y="81">MOTOR_B_PWM</text>
<text x="157.4" y="84.5">BTN</text>
<text x="247.6" y="84.5">ESP_BOOT</text>
<text x="321.7" y="91.7">LINEA_I</text>
<text x="372.9" y="91.7">LINEA_D</text>
<text x="187" y="103.9">SENSOR_I</text>
<text x="209.3" y="103.9">SENSOR_C</text>
<text x="224.7" y="140.9">MOTOR_A_PWM</text>
<text x="224.7" y="144.4">MOTOR_A_2</text>
<text x="224.7" y="148">MOTOR_A_1</text>
<text x="224.7" y="162.1">MOTOR_B_1</text>
<text x="224.7" y="165.6">MOTOR_B_2</text>
<text x="314.7" y="163.9">SENSOR_I</text>
<text x="353.2" y="165.7">SDA</text>
<text x="353.8" y="162.1">SCL</text>
<text x="224.7" y="169.1">MOTOR_B_PWM</text>
<text x="313.6" y="190.3">SENSOR_C</text>
<text x="353.8" y="188.6">SCL</text>
<text x="353.2" y="192.1">SDA</text>
<text x="145.3" y="209.8">LED_I</text>
<text x="353.8" y="215.1">SCL</text>
<text x="313.2" y="216.8">SENSOR_D</text>
<text x="353.2" y="218.6">SDA</text>
<text x="43" y="225.7">MODE_ANALOG</text>
<text x="164.7" y="227.5">LED_F</text>
<text x="256.2" y="225.6">BTN</text>
<text x="235.3" y="239.8">BTN</text>
<text x="178.9" y="245.1">LED_D</text>
<text x="143.5" y="261">LED_T</text>
</g>
<g font-size="3.9" fill="#800">
<text x="250.5" y="260.7">TITLE:</text>
<text x="379.1" y="265.4">REV:</text>
<text x="287.4" y="274.9">Company:</text>
<text x="378.7" y="275.5">Sheet: 1/1</text>
<text x="287.4" y="282.6">Date:</text>
<text x="336.4" y="282.7">Drawn By: david_wiki</text>
</g>
<g font-size="3.2" fill="#800">
<text x="41.6" y="6.5">1</text>
<text x="110.8" y="6.5">2</text>
<text x="179.9" y="6.5">3</text>
<text x="249.1" y="6.5">4</text>
<text x="318.2" y="6.5">5</text>
<text x="4.1" y="41.6">A</text>
<text x="405.9" y="41.6">A</text>
<text x="4.1" y="110.8">B</text>
<text x="405.9" y="110.8">B</text>
<text x="4.1" y="179.9">C</text>
<text x="405.9" y="179.9">C</text>
<text x="4.1" y="249.1">D</text>
<text x="405.9" y="249.1">D</text>
<text x="41.6" y="287.3">1</text>
<text x="110.8" y="287.3">2</text>
<text x="179.9" y="287.3">3</text>
<text x="249.1" y="287.3">4</text>
<text x="318.2" y="287.3">5</text>
</g>
<g font-size="3.2" fill="#000080">
<text x="28.3" y="15.5">CN1</text>
<text x="28.3" y="18.7">XT30U-M</text>
<text x="204.3" y="29.3">ESP32-WROOM-32E-N8</text>
<text x="204.3" y="26.1">U3</text>
<text x="319.3" y="28">J1</text>
<text x="375.4" y="29.3">HDR-M-2.54_1x3</text>
<text x="377.5" y="26.2">J2</text>
<text x="317.2" y="31">HDR-M-2.54_1x4</text>
<text x="140.1" y="40">10k</text>
<text x="140.1" y="36.8">R4</text>
<text x="75.5" y="52.2">D1</text>
<text x="127.6" y="49.1">100nF</text>
<text x="130.2" y="52.6">C5</text>
<text x="49.3" y="56.2">L1</text>
<text x="75.5" y="55.4">SS34_C466502</text>
<text x="47.2" y="61.5">22uH</text>
<text x="37.7" y="71.7">1k</text>
<text x="37.7" y="68.5">R3</text>
<text x="47.3" y="70.2">U1</text>
<text x="90.7" y="70.3">R1</text>
<text x="47.3" y="73.4">MT3608L</text>
<text x="90.7" y="73.5">110k</text>
<text x="21.2" y="82.3">22</text>
<text x="21.2" y="79.1">C1</text>
<text x="27.9" y="82.3">F</text>
<text x="107.6" y="82.3">22</text>
<text x="107.6" y="79.1">C2</text>
<text x="114.3" y="82.3">F</text>
<text x="305.1" y="82.2">B3B-XH-A(LF)(SN)</text>
<text x="305.1" y="79.1">U6</text>
<text x="356.2" y="82.2">B3B-XH-A(LF)(SN)</text>
<text x="356.2" y="79.1">U7</text>
<text x="90.7" y="89.7">R2</text>
<text x="90.7" y="92.9">15k</text>
<text x="40.5" y="119.5">33uH</text>
<text x="40.5" y="116.3">L2</text>
<text x="274.8" y="118.5">C6</text>
<text x="274.8" y="121.7">10</text>
<text x="281.5" y="121.7">F</text>
<text x="72" y="131.6">LM2596S-3.3</text>
<text x="72" y="128.5">U2</text>
<text x="197.2" y="128.6">U4</text>
<text x="139.1" y="137.3">B2B-XH-A (LF)(SN)</text>
<text x="150.5" y="133.7">CN2</text>
<text x="184.5" y="132.1">TB6612FNG(O,C,8,EL</text>
<text x="274.8" y="135.8">0.1</text>
<text x="274.8" y="132.6">C7</text>
<text x="282.4" y="135.8">F</text>
<text x="21.2" y="147.9">C3</text>
<text x="100.5" y="147.9">C4</text>
<text x="274.8" y="148.5">C8</text>
<text x="340" y="147.8">IRLM2502TR</text>
<text x="340" y="144.7">Q5</text>
<text x="374.7" y="149.7">XH-4A_C2908602</text>
<text x="380.9" y="146">CN4</text>
<text x="21.2" y="151.1">220</text>
<text x="29.6" y="151.1">F</text>
<text x="34.6" y="155">D2</text>
<text x="100.5" y="151.1">220</text>
<text x="109" y="151.1">F</text>
<text x="274.8" y="151.7">10</text>
<text x="281.5" y="151.7">F</text>
<text x="34.6" y="158.1">SS34_C466502</text>
<text x="139.1" y="160.2">B2B-XH-A (LF)(SN)</text>
<text x="150.5" y="156.6">CN3</text>
<text x="274.8" y="165.8">0.1</text>
<text x="274.8" y="162.6">C9</text>
<text x="282.4" y="165.8">F</text>
<text x="340" y="171.1">Q6</text>
<text x="380.9" y="172.5">CN5</text>
<text x="340" y="174.3">IRLM2502TR</text>
<text x="374.7" y="176.1">XH-4A_C2908602</text>
<text x="340" y="197.6">Q7</text>
<text x="340" y="200.7">IRLM2502TR</text>
<text x="374.7" y="202.6">XH-4A_C2908602</text>
<text x="380.9" y="198.9">CN6</text>
<text x="107" y="207.1">LED1</text>
<text x="93.1" y="214.5">220</text>
<text x="93.1" y="211.3">R5</text>
<text x="107" y="210.3">FC-A2012WD-457H5</text>
<text x="285.8" y="213.2">J3</text>
<text x="283.7" y="216.3">HDR-M-2.54_1x3</text>
<text x="14.6" y="225.5">U5</text>
<text x="107" y="227.9">FC-A2012WD-457H5</text>
<text x="107" y="224.8">LED2</text>
<text x="126.6" y="225.2">Q1</text>
<text x="223" y="227.3">SW1</text>
<text x="14.6" y="228.7">10k</text>
<text x="93.1" y="232.1">220</text>
<text x="93.1" y="228.9">R6</text>
<text x="126.6" y="228.4">IRLM2502TR</text>
<text x="223" y="230.5">TS-1101-C-W</text>
<text x="107" y="245.5">FC-A2012WD-457H5</text>
<text x="107" y="242.4">LED3</text>
<text x="146" y="242.9">Q2</text>
<text x="93.1" y="249.8">220</text>
<text x="93.1" y="246.5">R7</text>
<text x="146" y="246.1">IRLM2502TR</text>
<text x="217" y="256.9">100nF</text>
<text x="217" y="253.7">C10</text>
<text x="233.5" y="256.9">10k</text>
<text x="233.5" y="253.7">R9</text>
<text x="93.1" y="262.4">R8</text>
<text x="107" y="261.4">FC-A2012WD-457H5</text>
<text x="107" y="258.3">LED4</text>
<text x="165.4" y="263.7">IRLM2502TR</text>
<text x="165.4" y="260.5">Q3</text>
<text x="93.1" y="265.6">220</text>
<text x="126.6" y="279.6">IRLM2502TR</text>
<text x="126.6" y="276.4">Q4</text>
</g>
<g font-size="3.2" fill="#00f">
<text x="27.8" y="22.9">1</text>
<text x="27.8" y="26.5">2</text>
<text x="31.3" y="24.7">1</text>
<text x="31.3" y="28.2">2</text>
<text x="226" y="35.3">GND</text>
<text x="234.8" y="33.5">39</text>
<text x="377.5" y="34.9">1</text>
<text x="176" y="37">1</text>
<text x="176" y="40.6">2</text>
<text x="179.5" y="38.8">GND</text>
<text x="226" y="38.8">GND</text>
<text x="234.8" y="40.6">37</text>
<text x="234.8" y="37">38</text>
<text x="318.8" y="36.3">1</text>
<text x="318.8" y="40.6">2</text>
<text x="377.5" y="42">3</text>
<text x="377.5" y="38.5">2</text>
<text x="176" y="44.1">3</text>
<text x="176" y="47.6">4</text>
<text x="179.5" y="42.3">3V3</text>
<text x="179.5" y="45.9">EN</text>
<text x="225.4" y="45.9">IO22</text>
<text x="225.4" y="42.3">IO23</text>
<text x="234.8" y="47.6">35</text>
<text x="234.8" y="44.1">36</text>
<text x="318.8" y="44.1">3</text>
<text x="318.8" y="47.6">4</text>
<text x="176" y="51.2">5</text>
<text x="179.5" y="49.4">SENSOR_VP</text>
<text x="179.5" y="52.9">SENSOR_VN</text>
<text x="224.4" y="52.9">RXD0</text>
<text x="224.7" y="49.4">TXD0</text>
<text x="234.8" y="51.2">34</text>
<text x="176" y="54.7">6</text>
<text x="176" y="58.2">7</text>
<text x="179.5" y="56.4">IO34</text>
<text x="179.5" y="60">IO35</text>
<text x="225.4" y="56.4">IO21</text>
<text x="228.7" y="60">NC</text>
<text x="234.8" y="58.2">32</text>
<text x="234.8" y="54.7">33</text>
<text x="176" y="61.7">8</text>
<text x="176" y="65.3">9</text>
<text x="179.5" y="63.5">IO32</text>
<text x="225.4" y="63.5">IO19</text>
<text x="234.8" y="65.3">30</text>
<text x="234.8" y="61.7">31</text>
<text x="173.9" y="68.8">10</text>
<text x="179.5" y="67">IO33</text>
<text x="179.5" y="70.6">IO25</text>
<text x="225.4" y="67">IO18</text>
<text x="227.4" y="70.6">IO5</text>
<text x="234.8" y="68.8">29</text>
<text x="38.4" y="77.6">4</text>
<text x="58.4" y="77.6">3</text>
<text x="173.9" y="72.3">11</text>
<text x="173.9" y="75.8">12</text>
<text x="179.5" y="74.1">IO26</text>
<text x="179.5" y="77.6">IO27</text>
<text x="225.4" y="77.6">IO16</text>
<text x="225.4" y="74.1">IO17</text>
<text x="234.8" y="75.8">27</text>
<text x="234.8" y="72.3">28</text>
<text x="38.4" y="81.1">5</text>
<text x="41.9" y="79.4">EN</text>
<text x="41.9" y="82.9">VIN GND</text>
<text x="52.9" y="79.4">FB</text>
<text x="58.4" y="81.1">2</text>
<text x="173.9" y="79.4">13</text>
<text x="173.9" y="82.9">14</text>
<text x="179.5" y="81.1">IO14</text>
<text x="227.4" y="81.1">IO4</text>
<text x="234.8" y="82.9">25</text>
<text x="234.8" y="79.4">26</text>
<text x="38.4" y="84.7">6</text>
<text x="41.9" y="86.4">OC</text>
<text x="51.6" y="86.4">SW</text>
<text x="58.4" y="84.7">1</text>
<text x="179.5" y="84.7">IO12</text>
<text x="191.9" y="87.2" transform="rotate(-90 191.9 87.2)">GND</text>
<text x="195.4" y="87.2" transform="rotate(-90 195.4 87.2)">IO13</text>
<text x="199" y="87.2" transform="rotate(-90 199 87.2)">NC</text>
<text x="202.5" y="87.2" transform="rotate(-90 202.5 87.2)">NC</text>
<text x="206" y="87.2" transform="rotate(-90 206 87.2)">NC</text>
<text x="209.5" y="87.2" transform="rotate(-90 209.5 87.2)">NC</text>
<text x="213.1" y="87.2" transform="rotate(-90 213.1 87.2)">NC</text>
<text x="216.6" y="87.2" transform="rotate(-90 216.6 87.2)">NC</text>
<text x="220.1" y="87.2" transform="rotate(-90 220.1 87.2)">IO15</text>
<text x="223.7" y="87.2" transform="rotate(-90 223.7 87.2)">IO2</text>
<text x="227.4" y="84.7">IO0</text>
<text x="304.2" y="87.8">1</text>
<text x="308.7" y="86.4">1</text>
<text x="308.7" y="90">2</text>
<text x="355.3" y="87.8">1</text>
<text x="359.8" y="86.4">1</text>
<text x="359.8" y="90">2</text>
<text x="190.1" y="92.8" transform="rotate(-90 190.1 92.8)">15</text>
<text x="193.7" y="92.8" transform="rotate(-90 193.7 92.8)">16</text>
<text x="197.2" y="92.8" transform="rotate(-90 197.2 92.8)">17</text>
<text x="200.7" y="92.8" transform="rotate(-90 200.7 92.8)">18</text>
<text x="204.3" y="92.8" transform="rotate(-90 204.3 92.8)">19</text>
<text x="207.8" y="92.8" transform="rotate(-90 207.8 92.8)">20</text>
<text x="211.3" y="92.8" transform="rotate(-90 211.3 92.8)">21</text>
<text x="214.8" y="92.8" transform="rotate(-90 214.8 92.8)">22</text>
<text x="218.4" y="92.8" transform="rotate(-90 218.4 92.8)">23</text>
<text x="221.9" y="92.8" transform="rotate(-90 221.9 92.8)">24</text>
<text x="304.2" y="91.4">2</text>
<text x="304.2" y="94.9">3</text>
<text x="308.7" y="93.5">3</text>
<text x="355.3" y="91.4">2</text>
<text x="355.3" y="94.9">3</text>
<text x="359.8" y="93.5">3</text>
<text x="59.5" y="135.8">1</text>
<text x="63" y="137.6">Vin</text>
<text x="184.8" y="135.8">1</text>
<text x="188.3" y="137.6">AO1</text>
<text x="203.5" y="137.6">VM1</text>
<text x="211.8" y="135.8">24</text>
<text x="59.5" y="142.9">3</text>
<text x="59.5" y="139.3">2</text>
<text x="63" y="141.1">Output</text>
<text x="86.4" y="142.9">6</text>
<text x="155.4" y="142.9">2</text>
<text x="158.9" y="141.1">2</text>
<text x="184.8" y="139.3">2</text>
<text x="184.8" y="142.9">3</text>
<text x="188.3" y="141.1">AO1</text>
<text x="200.5" y="141.1">PWMA</text>
<text x="211.8" y="142.9">22</text>
<text x="211.8" y="139.3">23</text>
<text x="59.5" y="149.9">5</text>
<text x="59.5" y="146.4">4</text>
<text x="63" y="148.2">Feedback</text>
<text x="63" y="144.6">Gnd</text>
<text x="79.4" y="144.3">TAB</text>
<text x="155.4" y="146.4">1</text>
<text x="158.9" y="144.6">1</text>
<text x="184.8" y="146.4">4</text>
<text x="184.8" y="149.9">5</text>
<text x="188.3" y="144.6">PGND1</text>
<text x="188.3" y="148.2">PGND1</text>
<text x="202.5" y="148.2">AIN1</text>
<text x="202.5" y="144.6">AIN2</text>
<text x="211.8" y="149.9">20</text>
<text x="211.8" y="146.4">21</text>
<text x="63" y="151.7">ON#/OFF</text>
<text x="184.8" y="153.5">6</text>
<text x="188.3" y="151.7">AO2</text>
<text x="188.3" y="155.2">AO2</text>
<text x="202.1" y="155.2">STBY</text>
<text x="203.8" y="151.7">VCC</text>
<text x="211.8" y="153.5">19</text>
<text x="380.6" y="153.5">1</text>
<text x="384.1" y="155.2">1</text>
<text x="184.8" y="157">7</text>
<text x="184.8" y="160.5">8</text>
<text x="188.3" y="158.7">BO2</text>
<text x="203.1" y="158.7">GND</text>
<text x="211.8" y="160.5">17</text>
<text x="211.8" y="157">18</text>
<text x="380.6" y="157">2</text>
<text x="380.6" y="160.5">3</text>
<text x="384.1" y="158.7">2</text>
<text x="155.4" y="165.8">2</text>
<text x="158.9" y="167.6">1</text>
<text x="158.9" y="164">2</text>
<text x="182.8" y="167.6">10</text>
<text x="184.8" y="164">9</text>
<text x="188.3" y="162.3">BO2</text>
<text x="188.3" y="165.8">PGND2</text>
<text x="202.5" y="165.8">BIN2</text>
<text x="202.5" y="162.3">BIN1</text>
<text x="211.8" y="167.6">15</text>
<text x="211.8" y="164">16</text>
<text x="380.6" y="164">4</text>
<text x="384.1" y="162.3">3</text>
<text x="384.1" y="165.8">4</text>
<text x="155.4" y="169.3">1</text>
<text x="182.8" y="171.1">11</text>
<text x="188.3" y="169.3">PGND2 PWMB</text>
<text x="188.3" y="172.9">BO1</text>
<text x="203.5" y="172.9">VM3</text>
<text x="211.8" y="171.1">14</text>
<text x="182.8" y="174.6">12</text>
<text x="188.3" y="176.4">BO1</text>
<text x="203.5" y="176.4">VM2</text>
<text x="211.8" y="174.6">13</text>
<text x="380.6" y="179.9">1</text>
<text x="380.6" y="183.4">2</text>
<text x="384.1" y="181.7">1</text>
<text x="384.1" y="185.2">2</text>
<text x="380.6" y="187">3</text>
<text x="380.6" y="190.5">4</text>
<text x="384.1" y="188.7">3</text>
<text x="384.1" y="192.3">4</text>
<text x="380.6" y="206.4">1</text>
<text x="380.6" y="209.9">2</text>
<text x="384.1" y="208.1">1</text>
<text x="380.6" y="213.4">3</text>
<text x="384.1" y="211.7">2</text>
<text x="384.1" y="215.2">3</text>
<text x="220.1" y="220.8" transform="rotate(-90 220.1 220.8)">1</text>
<text x="285.8" y="221.9">1</text>
<text x="380.6" y="217">4</text>
<text x="384.1" y="218.7">4</text>
<text x="285.8" y="225.4">2</text>
<text x="220.1" y="233.4" transform="rotate(-90 220.1 233.4)">2</text>
<text x="285.8" y="229">3</text>
</g>
</svg>
